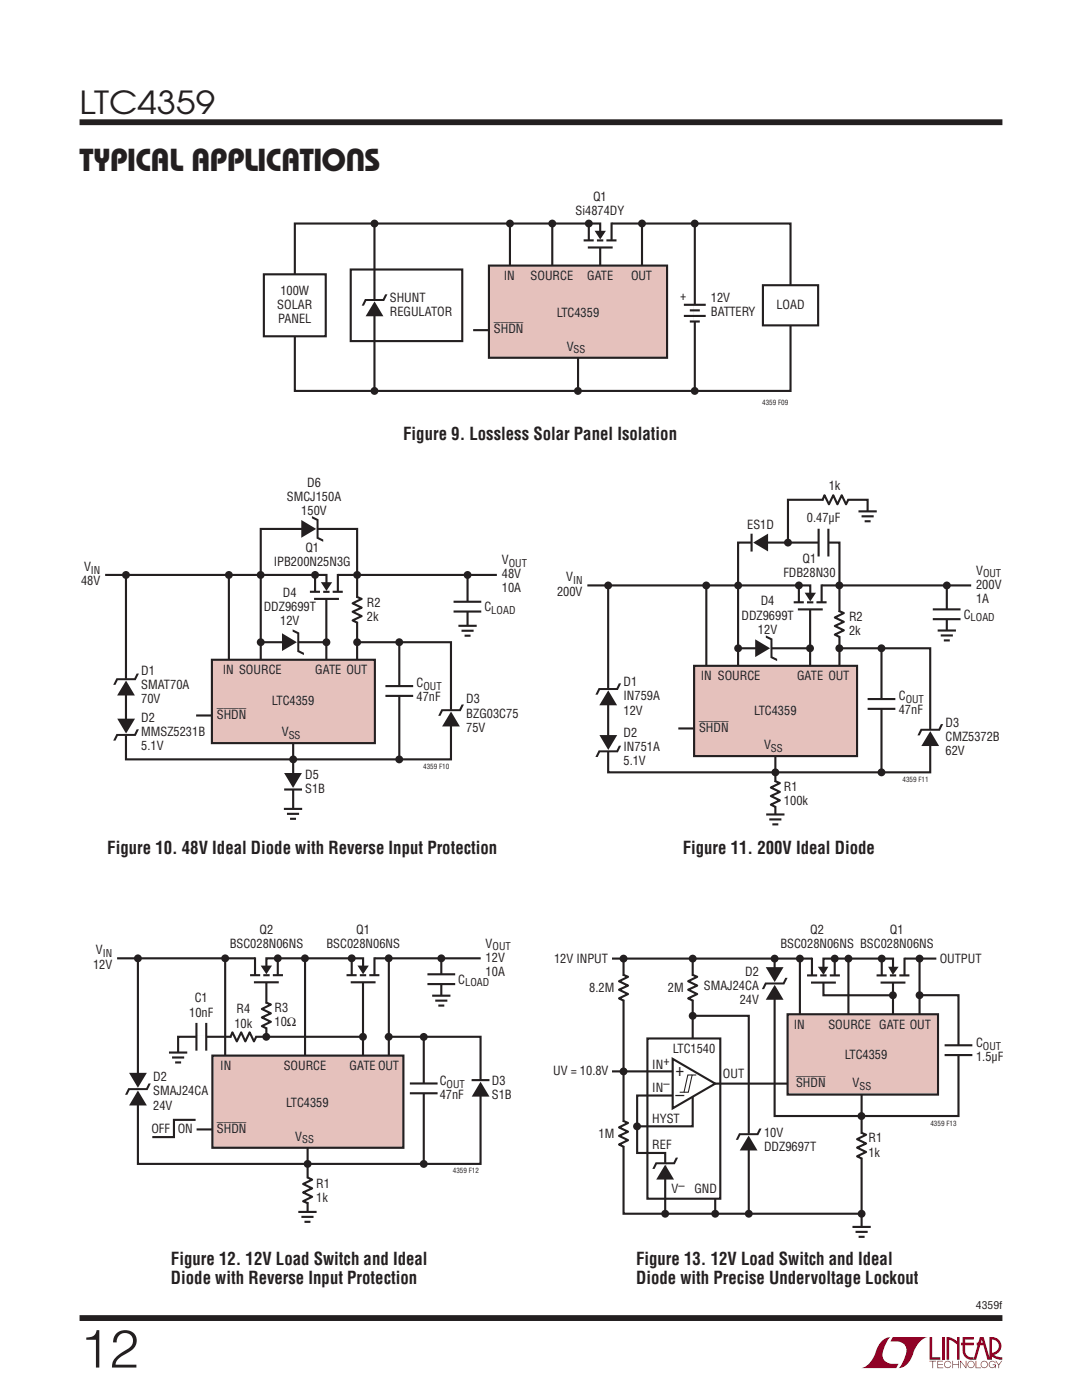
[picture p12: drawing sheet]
<svg xmlns="http://www.w3.org/2000/svg" width="216mm" height="279mm" viewBox="0 0 216 279" stroke-linecap="round" stroke-linejoin="round" font-family="sans-serif">
<g fill="#900126">
<path d="M185.5 266.8h.5v4.1h1.6v.5h-2.1z"/>
<path d="M176.2 267.4l1-.5h.5h-.1a6.2 6.2 0 0 0-1.4 4 2.58 2.58 0 0 0 3.1 1.3l-.5 .8h-6.9a4.9 4.9 0 0 0 3-3.8l.4-.7z"/>
<path d="M178.1 266.9h7a4.9 4.9 0 0 0-3.1 3.7 3.2 3.2 0 0 1-2.7 2.4h.1a6.2 6.2 0 0 0 1.4-4.1 2.58 2.58 0 0 0-3.1-1.2z"/>
<path d="M188 266.8h.5v4.6h-.5z"/>
<path d="M188.9 266.8l1 .2 1.1 .7v-.9h.5v4.6h-.5v-3.1l-1.6-.9v4h-.5z"/>
<path d="M185.5 271.6h1.3v.1h-.6v1.3h-.1v-1.3h-.6z"/>
<path d="M187 271.6h1.2v.1h-1v.5h.9v.2h-.9v.5h1v.1h-1.2z"/>
<path d="M190 271.6h.2v.6h1v-.6h.1v1.4h-.1v-.6h-1v.6h-.2z"/>
<path d="M191.6 271.6h.1l1 1.2v-1.2h.1v1.4l-1.1-1.2v1.2h-.1z"/>
<path d="M194.7 271.6h.1v1.3h.9v.1h-1z"/>
<path d="M198.6 271.6h.2l.5 .7 .5-.7h.2l-.6 .8v.6h-.2v-.6z"/>
<path d="M192.1 266.8h2.2v.5h-1.7v.7h1.7v.5h-1.7v1.1a1.32 1.32 0 0 0 1.7 1.3v.5l1.2-4.6h.8l1.1 4.1v-4.1a1.84 1.84 0 0 1 2.4 1.4 1.84 1.84 0 0 1-1.5 2.2l.8 .4 .9 .1v.5l-1.2-.2-1-.6v-.6a1.34 1.34 0 0 0 1.5-1.2 1.34 1.34 0 0 0-1.4-1.5v4.1h-.9l-.8-2.9h-1.3v-.5h1.2l-.2-.7-1.1 4.1a2.06 2.06 0 0 1-2.7-1.3v-1.6h-.4v-.5h.4z"/>
<path d="M193.2 271.8a.72 .72 0 0 1 1.2 .1 .72 .72 0 0 1-.4 1.1 .72 .72 0 0 1-1-.7h.2a.59 .59 0 0 0 .8 .5 .59 .59 0 0 0 .2-.9 .59 .59 0 0 0-1 .2v.2h-.2z"/>
<path d="M195.9 271.8a.72 .72 0 0 1 1.1 .1 .72 .72 0 0 1-.4 1.1 .72 .72 0 0 1-.9-.7h.1a.59 .59 0 0 0 .8 .5 .59 .59 0 0 0 .2-.9 .59 .59 0 0 0-.9 .2l-.1 .2h-.1z"/>
<path d="M197.5 271.8a.72 .72 0 0 1 1.2 .2h-.2a.59 .59 0 0 0-.9-.1 .59 .59 0 0 0 .1 .9 .59 .59 0 0 0 .9-.4h-.5v-.1h.6v.7h-.1v-.3a.73 .73 0 0 1-1.1 .2 .73 .73 0 0 1 0-1.1z"/>
<path d="M188.6 271.8a.71 .71 0 0 1 1.2 .3h-.1a.59 .59 0 0 0-.9-.3 .59 .59 0 0 0-.1 1 .59 .59 0 0 0 1-.3h.1a.73 .73 0 0 1-1.1 .4 .73 .73 0 0 1-.1-1.1z"/>
</g>
<path d="M15.9 24.4h184.1M15.9 263h184.1" fill="none" stroke="#231f20" stroke-width="1.2" stroke-linecap="butt"/>
<path d="M138.6 44.6v33.4M115.3 71.4v6.6" fill="none" stroke="#231f20" stroke-width=".42"/>
<path d="M97.6 53h35.5v18.4h-35.5z" fill="#e5c1bc"/>
<path d="M58.8 44.6h98.9v33.4h-98.9zM97.6 53h35.5v18.4h-35.5zM101.8 44.6v8.4M119.8 49.4v3.6M128.1 44.6v8.4M136.5 60.8h4.3M136.5 63.1h4.3M137.6 61.9h2M137.6 64.2h2" fill="none" stroke="#231f20" stroke-width=".42"/>
<path d="M138.6 60.9v3.2" fill="none" stroke="#fff" stroke-width=".62" stroke-linecap="butt"/>
<g fill="#231f20">
<circle cx="101.8" cy="44.6" r=".79"/>
<circle cx="74.7" cy="44.6" r=".79"/>
<circle cx="74.7" cy="78" r=".79"/>
</g>
<path d="M110.2 44.6v8.4" fill="none" stroke="#231f20" stroke-width=".42"/>
<g fill="#231f20">
<circle cx="110.2" cy="44.6" r=".79"/>
<circle cx="138.6" cy="44.6" r=".79"/>
<circle cx="138.6" cy="78" r=".79"/>
<circle cx="115.3" cy="78" r=".79"/>
<circle cx="128.1" cy="44.6" r=".79"/>
</g>
<path d="M117.5 44.6h4.5" fill="none" stroke="#fff" stroke-width="1.1" stroke-linecap="butt"/>
<path d="M117.3 49.4h5M117.5 44.4v3.6M117.5 44.6h2.3v2.3M119.1 48h1.3M121 48h2M122 44.4v3.6" fill="none" stroke="#231f20" stroke-width=".42"/>
<circle cx="117.5" cy="44.6" r=".79" fill="#231f20"/>
<path d="M116.5 48h2" fill="none" stroke="#231f20" stroke-width=".42"/>
<path d="M119.1 46.3h1.4l-.7 1z" fill="#231f20"/>
<path d="M119.1 46.3h1.4l-.7 1z" fill="none" stroke="#231f20" stroke-width=".49"/>
<path d="M94.4 65.9h3.2" fill="none" stroke="#231f20" stroke-width=".42"/>
<path d="M152.2 56.9h11v8h-11z" fill="#fff"/>
<path d="M152.2 56.9h11v8h-11z" fill="none" stroke="#231f20" stroke-width=".42"/>
<path d="M70 53.8h22.2v14.3h-22.2z" fill="#fff"/>
<path d="M70 53.8h22.2v14.3h-22.2z" fill="none" stroke="#231f20" stroke-width=".42"/>
<path d="M52.7 54.7h12.3v12.4h-12.3z" fill="#fff"/>
<path d="M52.7 54.7h12.3v12.4h-12.3zM74.7 44.6v33.4" fill="none" stroke="#231f20" stroke-width=".42"/>
<path d="M74.7 59.8v2.2" fill="none" stroke="#fff" stroke-width=".71" stroke-linecap="butt"/>
<g fill="#231f20">
<path d="M74.7 60.1l1.8 3h-3.5z"/>
<path d="M72.8 59.7h3.6l.5-1h.4l-.6 1.4h-3.6l-.5 .9h-.4z"/>
</g>
<path d="M21 114.7h78.1M93.3 114.7v11.3M79.7 128.2v23.3M58.5 148.3v13" fill="none" stroke="#231f20" stroke-width=".42"/>
<path d="M42.3 131.7h32.5v16.6h-32.5z" fill="#e5c1bc"/>
<path d="M45.7 114.7v17M65.1 119.5v12.2M42.3 131.7h32.5v16.6h-32.5z" fill="none" stroke="#231f20" stroke-width=".42"/>
<g fill="#231f20">
<circle cx="45.7" cy="114.7" r=".79"/>
<circle cx="25.1" cy="114.7" r=".79"/>
</g>
<path d="M52 131.7v-26.1h19.3v26.1" fill="none" stroke="#231f20" stroke-width=".42"/>
<g fill="#231f20">
<circle cx="52" cy="114.7" r=".79"/>
<circle cx="52" cy="128.2" r=".79"/>
<circle cx="65.1" cy="128.2" r=".79"/>
<circle cx="93.3" cy="114.7" r=".79"/>
<circle cx="71.3" cy="128.2" r=".79"/>
<circle cx="79.7" cy="128.2" r=".79"/>
<circle cx="79.7" cy="151.6" r=".79"/>
<circle cx="58.5" cy="151.6" r=".79"/>
<circle cx="71.3" cy="114.7" r=".79"/>
</g>
<path d="M62.9 114.7h4.5" fill="none" stroke="#fff" stroke-width="1.1" stroke-linecap="butt"/>
<path d="M62.7 119.5h4.9M62.9 114.5v3.6M62.9 114.7h2.2v2.4M64.5 118.1h1.3M66.4 118.1h2M67.4 114.5v3.6" fill="none" stroke="#231f20" stroke-width=".42"/>
<circle cx="62.9" cy="114.7" r=".79" fill="#231f20"/>
<path d="M61.8 118.1h2.1" fill="none" stroke="#231f20" stroke-width=".42"/>
<path d="M64.5 116.4h1.3l-.7 1.1z" fill="#231f20"/>
<path d="M64.5 116.4h1.3l-.7 1.1z" fill="none" stroke="#231f20" stroke-width=".49"/>
<path d="M25.1 114.7v36.8h64.9v-23.3h-18.7M52 128.2h12.9M39.1 142.8h3.2" fill="none" stroke="#231f20" stroke-width=".42"/>
<path d="M25.2 135.5v2.2" fill="none" stroke="#fff" stroke-width=".71" stroke-linecap="butt"/>
<g fill="#231f20">
<path d="M25.2 135.8l1.7 3h-3.5z"/>
<path d="M23.2 135.4h3.6l.5-1h.4l-.6 1.3-3.6 .1-.5 .9h-.4z"/>
</g>
<path d="M25.2 144.5v2.2" fill="none" stroke="#fff" stroke-width=".71" stroke-linecap="butt"/>
<g fill="#231f20">
<path d="M23.4 143.4h3.5l-1.7 3z"/>
<path d="M23.2 146.5h3.6l.5-1h.4l-.6 1.4h-3.6l-.5 .9h-.4z"/>
</g>
<path d="M90 141.7v2.2" fill="none" stroke="#fff" stroke-width=".71" stroke-linecap="butt"/>
<g fill="#231f20">
<path d="M90 142l1.8 3h-3.6z"/>
<path d="M88.1 141.5h3.6l.4-.9h.5l-.7 1.3h-3.6l-.4 1h-.5z"/>
</g>
<path d="M71.3 119.3v4.8M58.5 155.1v2.4" fill="none" stroke="#fff" stroke-width=".71" stroke-linecap="butt"/>
<path d="M71.1 119.1l1.1 .4-1.8 .9 1.8 .9-1.8 .8 1.8 .9-1.8 .8 .9 .5M56.6 161.4h3.7M57.3 162.4h2.4M57.9 163.4h1.2" fill="none" stroke="#231f20" stroke-width=".42"/>
<path d="M58.5 161.4v2.3" fill="none" stroke="#fff" stroke-width=".97" stroke-linecap="butt"/>
<path d="M56.7 154.3h3.5l-1.7 2.9z" fill="#231f20"/>
<path d="M76.9 136.9h5.5M76.9 138.9h5.5M90.5 120.1h5.5M90.5 122h5.5M91.5 124.9h3.6M92.1 125.9h2.4M92.7 126.9h1.2M60.3 157.6h-3.6" fill="none" stroke="#231f20" stroke-width=".42"/>
<path d="M93.3 124.9v2.2" fill="none" stroke="#fff" stroke-width=".97" stroke-linecap="butt"/>
<path d="M57.4 128.2h2.2M79.7 137v1.9M93.3 120.1v1.9" fill="none" stroke="#fff" stroke-width=".71" stroke-linecap="butt"/>
<g fill="#231f20">
<path d="M56.3 126.4l2.9 1.8-2.9 1.7z"/>
<path d="M58.4 125.6l1.3 .6v3.6l.9 .5v.4l-1.3-.6v-3.6l-.9-.5z"/>
</g>
<path d="M61.2 105.6h2.2" fill="none" stroke="#fff" stroke-width=".71" stroke-linecap="butt"/>
<g fill="#231f20">
<path d="M60.1 103.8l3 1.8-3 1.7z"/>
<path d="M62.2 103l1.4 .6v3.6l.9 .5v.4l-1.3-.6v-3.6l-1-.5z"/>
</g>
<path d="M117.2 116.8h76.6M188.9 116.8v10.1M175.9 129.4v24.7M154.7 150.9v11.6" fill="none" stroke="#231f20" stroke-width=".42"/>
<path d="M138.5 132.9h32.5v18h-32.5z" fill="#e5c1bc"/>
<path d="M140.9 116.8v16.1M138.5 132.9h32.5v18h-32.5zM161.7 121.6v11.3" fill="none" stroke="#231f20" stroke-width=".42"/>
<g fill="#231f20">
<circle cx="140.9" cy="116.8" r=".79"/>
<circle cx="157.2" cy="108.3" r=".79"/>
<circle cx="121.4" cy="116.8" r=".79"/>
</g>
<path d="M147.3 132.9v-24.6h20.2v24.6" fill="none" stroke="#231f20" stroke-width=".42"/>
<g fill="#231f20">
<circle cx="147.3" cy="116.8" r=".79"/>
<circle cx="147.3" cy="129.4" r=".79"/>
<circle cx="161.6" cy="129.4" r=".79"/>
<circle cx="188.9" cy="116.8" r=".79"/>
<circle cx="167.5" cy="129.4" r=".79"/>
<circle cx="175.9" cy="129.4" r=".79"/>
<circle cx="175.9" cy="154.1" r=".79"/>
<circle cx="154.7" cy="154.1" r=".79"/>
<circle cx="167.5" cy="116.8" r=".79"/>
</g>
<path d="M159.4 116.8h4.6" fill="none" stroke="#fff" stroke-width="1.1" stroke-linecap="butt"/>
<path d="M159.4 116.6v3.6M159.4 116.8h2.3v2.4M163.9 116.6v3.6M159.2 121.6h5M161 120.2h1.3M162.9 120.2h2" fill="none" stroke="#231f20" stroke-width=".42"/>
<circle cx="159.4" cy="116.8" r=".79" fill="#231f20"/>
<path d="M158.4 120.2h2" fill="none" stroke="#231f20" stroke-width=".42"/>
<path d="M161 118.5h1.4l-.7 1.1z" fill="#231f20"/>
<path d="M161 118.5h1.4l-.7 1.1z" fill="none" stroke="#231f20" stroke-width=".49"/>
<path d="M121.4 116.8v37.3h64.2v-24.7h-18.1M148 129.4h13M135.4 145.4h3.1" fill="none" stroke="#231f20" stroke-width=".42"/>
<path d="M121.4 137.4v2.2" fill="none" stroke="#fff" stroke-width=".71" stroke-linecap="butt"/>
<g fill="#231f20">
<path d="M121.4 137.8l1.7 3h-3.5z"/>
<path d="M119.4 137.3h3.6l.5-.9h.4l-.6 1.3h-3.6l-.4 .9h-.5z"/>
</g>
<path d="M121.4 147.8v2.2" fill="none" stroke="#fff" stroke-width=".71" stroke-linecap="butt"/>
<g fill="#231f20">
<path d="M119.6 146.7h3.6l-1.8 3z"/>
<path d="M119.5 149.8l3.5-.1 .5-.9h.4l-.6 1.3h-3.6l-.4 1h-.5z"/>
</g>
<path d="M185.6 145.6v2.2" fill="none" stroke="#fff" stroke-width=".71" stroke-linecap="butt"/>
<g fill="#231f20">
<path d="M185.6 145.9l1.8 3h-3.6z"/>
<path d="M183.7 145.4h3.6l.4-.9h.5l-.7 1.3h-3.5l-.5 1h-.4z"/>
</g>
<path d="M151.8 129.4h2.2M167.5 122.1v4.8M175.9 139.5v2M188.9 121.6v2M154.7 156.1v4.8" fill="none" stroke="#fff" stroke-width=".71" stroke-linecap="butt"/>
<g fill="none" stroke="#231f20" stroke-width=".42">
<path d="M171.3 102.1h3.6M171.9 103h2.4M172.5 104h1.2M167.4 121.9l1 .5-1.8 .8 1.8 .9-1.8 .8 1.8 .9-1.8 .9 1 .4M173.1 139.5h5.6M186.1 121.6h5.6M186.1 123.6h5.6M187.1 125.8h3.6M187.7 126.8h2.4M188.3 127.8h1.2M154.6 155.9l1 .4-1.8 .9 1.8 .8-1.8 .9 1.8 .8-1.8 .9 1 .5M173.1 141.5h5.6"/>
<path d="M152.9 162.5h3.6M153.5 163.5h2.4M154.1 164.5h1.2"/>
</g>
<path d="M173.1 102.1v2.2M188.9 125.8v2.3M154.7 162.6v2.2" fill="none" stroke="#fff" stroke-width=".97" stroke-linecap="butt"/>
<g fill="#231f20">
<path d="M150.7 127.6l3 1.8-3 1.7z"/>
<path d="M152.8 126.8l1.3 .7v3.5l1 .5v.4l-1.4-.6v-3.6l-.9-.4z"/>
</g>
<path d="M150 108.3h2.4" fill="none" stroke="#fff" stroke-width=".71" stroke-linecap="butt"/>
<path d="M150.3 108.3l3-1.8v3.6z" fill="#231f20"/>
<path d="M169.3 99.7l-.5 .9-.8-1.8-.9 1.8-.8-1.8-.9 1.8-.9-1.8-.4 1.1M150 106.5v3.6M163.3 105.5v5.6M165.3 105.5v5.6M173.1 102.1v-2.4h-15.9v8.6M23.4 191.3h72.5M53.2 196v10.9M88.1 191.2v8.6M72.4 206.9h-36.9v3.2M84.6 206.9v25.4M61.4 229.1v12.6" fill="none" stroke="#231f20" stroke-width=".42"/>
<path d="M164.3 99.7h4.8M163.4 108.3h1.9" fill="none" stroke="#fff" stroke-width=".71" stroke-linecap="butt"/>
<path d="M42.4 210.7h38.1v18.4h-38.1z" fill="#e5c1bc"/>
<path d="M44.9 191.3v19.4M72.4 196v14.7M77.6 191.3v19.4M42.4 210.7h38.1v18.4h-38.1z" fill="none" stroke="#231f20" stroke-width=".42"/>
<g fill="#231f20">
<circle cx="44.9" cy="191.3" r=".79"/>
<circle cx="27.5" cy="191.3" r=".79"/>
</g>
<path d="M60.9 191.3v19.4" fill="none" stroke="#231f20" stroke-width=".42"/>
<g fill="#231f20">
<circle cx="60.8" cy="191.3" r=".79"/>
<circle cx="88.1" cy="191.3" r=".79"/>
<circle cx="77.6" cy="206.9" r=".79"/>
<circle cx="84.6" cy="206.9" r=".79"/>
<circle cx="84.6" cy="232.3" r=".79"/>
<circle cx="61.4" cy="232.3" r=".79"/>
<circle cx="77.6" cy="191.3" r=".79"/>
</g>
<path d="M70.2 191.3h4.5" fill="none" stroke="#fff" stroke-width="1.1" stroke-linecap="butt"/>
<path d="M70 196h4.9M70.2 191.1v3.5M70.2 191.3h2.3v2.3M71.8 194.6h1.3M73.7 194.6h2M74.7 191.1v3.5" fill="none" stroke="#231f20" stroke-width=".42"/>
<circle cx="70.2" cy="191.3" r=".79" fill="#231f20"/>
<path d="M69.1 194.6h2.1" fill="none" stroke="#231f20" stroke-width=".42"/>
<path d="M71.8 192.9l1.3 .1-.6 1z" fill="#231f20"/>
<path d="M71.8 192.9l1.3 .1-.6 1z" fill="none" stroke="#231f20" stroke-width=".49"/>
<g fill="none" stroke="#231f20" stroke-width=".42">
<path d="M27.5 191.3v41h68.4v-25.4h-19.1M49.9 194.6h2M50.7 196h4.9M50.9 191.1v3.5M52.5 194.6h1.3M55.4 191.3h-2.2v2.3M55.4 191.1v3.5M85.3 194.4h5.5M85.3 196.4h5.5M86.2 198.7h3.7M86.8 199.7h2.5M33.7 210.1h3.7"/>
<path d="M34.3 211h2.5M34.9 212h1.2M39.2 204.1v5.6M41.2 204.1v5.6M51.2 206.9l-.5 .9-.9-1.8-.9 1.8-.8-1.8-.8 1.8-.9-1.8-.5 1.1M53 200.1l1.1 .4-1.9 .9 1.9 .8-1.9 .9 1.9 .8-1.9 .9 1 .5M81.8 216.2h5.5M81.8 218.2h5.5M87.5 200.7h1.2M39.2 225.4h3.2M61.3 235l1 .4-1.8 .9 1.8 .9-1.8 .8 1.8 .8-1.8 .9 1 .5M59.5 241.9h3.7"/>
<path d="M60.1 242.9h2.5M60.8 243.8h1.1"/>
</g>
<path d="M88.1 194.5v1.9M39.2 206.9h1.9M46.2 206.9h4.8M53.2 200.3v4.8M84.6 216.3v1.9M61.4 235.1v4.9" fill="none" stroke="#fff" stroke-width=".71" stroke-linecap="butt"/>
<path d="M88.1 198.7v2.2M35.5 210.1v2.2M61.4 241.9v2.2" fill="none" stroke="#fff" stroke-width=".97" stroke-linecap="butt"/>
<path d="M50.9 191.3h4.5" fill="none" stroke="#fff" stroke-width="1.1" stroke-linecap="butt"/>
<circle cx="55.4" cy="191.3" r=".79" fill="#231f20"/>
<path d="M54.4 194.6h2.1" fill="none" stroke="#231f20" stroke-width=".42"/>
<path d="M52.5 193l1.3-.1-.6 1.1z" fill="#231f20"/>
<path d="M52.5 193l1.3-.1-.6 1.1z" fill="none" stroke="#231f20" stroke-width=".49"/>
<g fill="#231f20">
<circle cx="72.4" cy="206.9" r=".79"/>
<circle cx="53.1" cy="206.9" r=".79"/>
</g>
<path d="M39 223.5h-4.3v3.4h-4.3" fill="none" stroke="#231f20" stroke-width=".42"/>
<path d="M95.9 215.6v2.4" fill="none" stroke="#fff" stroke-width=".71" stroke-linecap="butt"/>
<path d="M95.9 215.9l1.8 3h-3.6z" fill="#231f20"/>
<path d="M97.7 215.6h-3.6" fill="none" stroke="#231f20" stroke-width=".42"/>
<path d="M27.5 216.2v2.2" fill="none" stroke="#fff" stroke-width=".71" stroke-linecap="butt"/>
<g fill="#231f20">
<path d="M25.8 214.1h3.5l-1.8 3z"/>
<path d="M25.6 217.2h3.6l.4-1h.5l-.7 1.4h-3.5l-.5 .9h-.4z"/>
<path d="M27.5 217.6l1.8 3h-3.5z"/>
</g>
<path d="M169.3 191.3v11.7M171.9 203v41.9" fill="none" stroke="#231f20" stroke-width=".42"/>
<path d="M157.2 202.4h30v16.1h-30z" fill="#e5c1bc"/>
<path d="M157.2 202.4h30v16.1h-30z" fill="none" stroke="#231f20" stroke-width=".42"/>
<path d="M129.2 207.3h14.5v31.9h-14.5z" fill="#fff"/>
<path d="M122.1 191.3h64.7M159.6 191.3v11.1M178.2 196.1v6.3M129.2 207.3h14.5v31.9h-14.5z" fill="none" stroke="#231f20" stroke-width=".42"/>
<circle cx="159.6" cy="191.3" r=".79" fill="#231f20"/>
<path d="M138.2 191.3v16" fill="none" stroke="#231f20" stroke-width=".42"/>
<g fill="#231f20">
<circle cx="138.2" cy="191.3" r=".79"/>
<circle cx="154.6" cy="191.3" r=".79"/>
<circle cx="138.2" cy="202.7" r=".79"/>
</g>
<path d="M124.4 191.3v50.9h47.5" fill="none" stroke="#231f20" stroke-width=".42"/>
<g fill="#231f20">
<circle cx="124.4" cy="191.3" r=".79"/>
<circle cx="124.4" cy="213.8" r=".79"/>
</g>
<path d="M183.5 191.3v11.1" fill="none" stroke="#231f20" stroke-width=".42"/>
<g fill="#231f20">
<circle cx="183.5" cy="191.3" r=".79"/>
<circle cx="183.5" cy="198.6" r=".79"/>
<circle cx="169.3" cy="191.3" r=".79"/>
<circle cx="178.2" cy="198.6" r=".79"/>
</g>
<path d="M124.3 194.5l1 .4-1.8 .9 1.8 .9-1.8 .8 1.8 .9-1.8 .8 1 .5M138.1 194.5l1 .4-1.8 .9 1.8 .9-1.8 .8 1.8 .9-1.8 .8 1 .5M164.3 196.1v2.5h13.8M175.7 196.1h5M175.9 191.3h2.3v2.3M175.9 191.1v3.6M177.6 194.7h1.2M179.4 194.7h2.1M180.5 191.1v3.6M124.3 223.7l1 .4-1.8 .9 1.8 .9-1.8 .8 1.8 .8-1.8 .9 1 .5M171.8 226l1 .5-1.8 .8 1.8 .9-1.8 .8 1.8 .9-1.8 .9 1 .4" fill="none" stroke="#231f20" stroke-width=".42"/>
<path d="M124.4 194.7v4.8M138.2 194.7v4.8M175.9 191.3h4.6M124.4 223.9v4.8M171.9 226.2v4.9" fill="none" stroke="#fff" stroke-width=".71" stroke-linecap="butt"/>
<circle cx="175.9" cy="191.3" r=".79" fill="#231f20"/>
<path d="M174.9 194.7h2" fill="none" stroke="#231f20" stroke-width=".42"/>
<path d="M177.6 193.2h1.2l-.6 .9z" fill="#231f20"/>
<path d="M177.6 193.2h1.2l-.6 .9z" fill="none" stroke="#231f20" stroke-width=".49"/>
<path d="M162 191.3h4.6" fill="none" stroke="#fff" stroke-width=".71" stroke-linecap="butt"/>
<path d="M161 194.7h2M161.8 196.1h5M162 191.1v3.6M163.7 194.7h1.2M166.6 191.1v3.6M166.6 191.3h-2.3v2.3" fill="none" stroke="#231f20" stroke-width=".42"/>
<circle cx="166.6" cy="191.3" r=".79" fill="#231f20"/>
<path d="M165.6 194.7h2" fill="none" stroke="#231f20" stroke-width=".42"/>
<path d="M163.7 193.2h1.2l-.6 .9z" fill="#231f20"/>
<path d="M163.7 193.2h1.2l-.6 .9z" fill="none" stroke="#231f20" stroke-width=".49"/>
<path d="M138.2 202.7h11.2v39.5M142.6 216.3h14.6" fill="none" stroke="#231f20" stroke-width=".42"/>
<g fill="#231f20">
<circle cx="149.4" cy="242.2" r=".79"/>
<circle cx="132.7" cy="242.2" r=".79"/>
<circle cx="171.9" cy="242.2" r=".79"/>
</g>
<path d="M149.4 226.3v2.2" fill="none" stroke="#fff" stroke-width=".71" stroke-linecap="butt"/>
<g fill="#231f20">
<path d="M149.4 226.6l1.8 3h-3.6z"/>
<path d="M147.5 226.2h3.5l.5-1h.5l-.7 1.3-3.6 .1-.4 .9h-.5z"/>
</g>
<path d="M122.1 213.8h13.5" fill="none" stroke="#231f20" stroke-width=".42"/>
<path d="M134.2 211.3l8.5 5-8.5 4.9z" fill="#fff"/>
<path d="M134.1 218.6h-7v11.5h5.6v12.1M134.2 211.3l8.5 5-8.5 4.9zM138.2 218.9v5.9h-11.1" fill="none" stroke="#231f20" stroke-width=".42"/>
<path d="M138.1 214.5h-.9l-.7 3.5h-.9M138.9 214.5h-.8l-.8 3.5h-.8" fill="none" stroke="#231f20" stroke-width=".21"/>
<circle cx="142.7" cy="242.2" r=".79" fill="#231f20"/>
<path d="M142.7 239.2v3" fill="none" stroke="#231f20" stroke-width=".42"/>
<circle cx="127.1" cy="224.8" r=".79" fill="#231f20"/>
<path d="M132.7 232.1v2.2" fill="none" stroke="#fff" stroke-width=".53"/>
<g fill="#231f20">
<path d="M132.7 232.4l1.8 3h-3.6z"/>
<path d="M130.8 232h3.6l.4-1h.5l-.7 1.4h-3.5l-.5 .9h-.4z"/>
</g>
<path d="M171.9 244.9v2.2" fill="none" stroke="#fff" stroke-width=".97" stroke-linecap="butt"/>
<path d="M154.6 191.3v31.4h36.7v-24.1h-7.8M170.1 244.9h3.6M170.7 245.8h2.4M171.3 246.8h1.2" fill="none" stroke="#231f20" stroke-width=".42"/>
<circle cx="171.9" cy="222.7" r=".79" fill="#231f20"/>
<path d="M154.6 195.3v2.2M191.3 208.6v2" fill="none" stroke="#fff" stroke-width=".71" stroke-linecap="butt"/>
<path d="M188.5 208.6h5.5M188.5 210.6h5.5" fill="none" stroke="#231f20" stroke-width=".42"/>
<g fill="#231f20">
<path d="M154.6 196.6l1.7 2.9h-3.5z"/>
<path d="M152.7 196.1h3.5l.5-1h.5l-.7 1.4h-3.6l-.4 .9h-.5z"/>
<path d="M152.8 193h3.5l-1.7 3z"/>
</g>
<text font-size="10.6" fill="#231f20" x="15.9" y="272.9">12</text>
<g font-size="6.3" fill="#231f20">
<text x="15.9" y="22.8">LTC4359</text>
<text x="15.9" y="34.1">Typical Applications</text>
</g>
<g font-size="3.5" fill="#231f20">
<text x="80.5" y="87.8">Figure 9. Lossless Solar Panel Isolation</text>
<text x="21.4" y="170.5">Figure 10. 48V Ideal Diode with Reverse Input Protection</text>
<text x="136.2" y="170.5">Figure 11. 200V Ideal Diode</text>
<text x="134.8" y="214.8">+</text>
<text x="134.8" y="219.7">–</text>
<text x="34.1" y="252.5">Figure 12. 12V Load Switch and Ideal</text>
<text x="34.1" y="256.3">Diode with Reverse Input Protection</text>
<text x="126.9" y="252.5">Figure 13. 12V Load Switch and Ideal</text>
<text x="126.9" y="256.3">Diode with Precise Undervoltage Lockout</text>
</g>
<g font-size="2.5" fill="#231f20">
<text x="118.3" y="40.1">Q1</text>
<text x="114.8" y="42.9">Si4874DY</text>
<text x="55.9" y="58.9">100W</text>
<text x="100.5" y="55.9">IN</text>
<text x="105.9" y="55.9">SOURCE</text>
<text x="117.2" y="55.9">GATE</text>
<text x="126" y="55.9">OUT</text>
<text x="135.8" y="59.9">+</text>
<text x="55.3" y="61.7">SOLAR</text>
<text x="55.5" y="64.5">PANEL</text>
<text x="77.8" y="60.3">SHUNT</text>
<text x="77.8" y="63.1">REGULATOR</text>
<text x="111.1" y="63.2">LTC4359</text>
<text x="141.8" y="60.3">12V</text>
<text x="141.8" y="63.1">BATTERY</text>
<text x="154.9" y="61.7">LOAD</text>
<text x="98.6" y="66.5">SHDN</text>
<text x="113.1" y="70">V</text>
<text x="57.2" y="99.9">SMCJ150A</text>
<text x="61.3" y="97.1">D6</text>
<text x="165.4" y="97.8">1k</text>
<text x="60.1" y="102.7">150V</text>
<text x="149.1" y="105.5">ES1D</text>
<text x="161" y="104.1">0.47µF</text>
<text x="16.8" y="114">V</text>
<text x="54.6" y="113">IPB200N25N3G</text>
<text x="60.9" y="110.2">Q1</text>
<text x="100.1" y="112.6">V</text>
<text x="160.2" y="112.3">Q1</text>
<text x="16.2" y="116.8">48V</text>
<text x="56.5" y="119.2">D4</text>
<text x="100.1" y="115.4">48V</text>
<text x="100.1" y="118.2">10A</text>
<text x="111.2" y="118.9">200V</text>
<text x="113" y="116">V</text>
<text x="156.3" y="115.1">FDB28N30</text>
<text x="194.8" y="114.7">V</text>
<text x="194.8" y="117.5">200V</text>
<text x="52.6" y="122">DDZ9699T</text>
<text x="55.9" y="124.8">12V</text>
<text x="73.2" y="121.1">R2</text>
<text x="73.2" y="123.9">2k</text>
<text x="96.7" y="121.9">C</text>
<text x="148" y="123.6">DDZ9699T</text>
<text x="151.8" y="120.8">D4</text>
<text x="169.4" y="123.9">R2</text>
<text x="192.3" y="123.5">C</text>
<text x="194.8" y="120.3">1A</text>
<text x="151.2" y="126.5">12V</text>
<text x="169.4" y="126.7">2k</text>
<text x="28.2" y="134.7">D1</text>
<text x="28.2" y="137.5">SMAT70A</text>
<text x="44.4" y="134.5">IN SOURCE</text>
<text x="62.9" y="134.5">GATE OUT</text>
<text x="83.1" y="137.1">C</text>
<text x="124.4" y="137">D1</text>
<text x="139.8" y="135.7">IN SOURCE</text>
<text x="159" y="135.7">GATE OUT</text>
<text x="28.2" y="140.4">70V</text>
<text x="43.3" y="143.4">SHDN</text>
<text x="54.3" y="140.6">LTC4359</text>
<text x="83.1" y="139.9">47nF</text>
<text x="93" y="140.4">D3</text>
<text x="93" y="143.2">BZG03C75</text>
<text x="124.4" y="139.8">IN759A</text>
<text x="124.4" y="142.6">12V</text>
<text x="150.5" y="142.7">LTC4359</text>
<text x="179.3" y="139.7">C</text>
<text x="179.3" y="142.5">47nF</text>
<text x="28.2" y="144">D2</text>
<text x="28.2" y="146.9">MMSZ5231B</text>
<text x="28.2" y="149.7">5.1V</text>
<text x="56.2" y="146.9">V</text>
<text x="93" y="146">75V</text>
<text x="124.4" y="147.1">D2</text>
<text x="124.4" y="149.9">IN751A</text>
<text x="139.5" y="146">SHDN</text>
<text x="152.5" y="149.5">V</text>
<text x="188.7" y="145">D3</text>
<text x="188.7" y="147.9">CMZ5372B</text>
<text x="60.9" y="155.4">D5</text>
<text x="124.4" y="152.7">5.1V</text>
<text x="188.7" y="150.7">62V</text>
<text x="60.9" y="158.2">S1B</text>
<text x="156.4" y="157.8">R1</text>
<text x="156.4" y="160.6">100k</text>
<text x="19.1" y="190.5">V</text>
<text x="45.8" y="189.2">BSC028N06NS</text>
<text x="51.8" y="186.4">Q2</text>
<text x="65.1" y="189.2">BSC028N06NS</text>
<text x="71.1" y="186.4">Q1</text>
<text x="96.9" y="189.1">V</text>
<text x="96.9" y="191.9">12V</text>
<text x="155.7" y="189.2">BSC028N06NS BSC028N06NS</text>
<text x="161.7" y="186.4">Q2</text>
<text x="177.6" y="186.4">Q1</text>
<text x="18.6" y="193.3">12V</text>
<text x="91.4" y="196.3">C</text>
<text x="96.9" y="194.8">10A</text>
<text x="110.6" y="192.1">12V INPUT</text>
<text x="117.6" y="197.9">8.2M</text>
<text x="133.3" y="197.9">2M</text>
<text x="140.5" y="197.5">SMAJ24CA</text>
<text x="148.7" y="194.7">D2</text>
<text x="187.5" y="192.1">OUTPUT</text>
<text x="37.8" y="202.9">10nF</text>
<text x="38.9" y="200.1">C1</text>
<text x="47.2" y="202.3">R4</text>
<text x="54.8" y="202">R3</text>
<text x="147.6" y="200.4">24V</text>
<text x="46.8" y="205.1">10k</text>
<text x="54.8" y="204.8">10Ω</text>
<text x="158.4" y="205.3">IN</text>
<text x="165.3" y="205.3">SOURCE GATE OUT</text>
<text x="194.8" y="209">C</text>
<text x="30.6" y="215.8">D2</text>
<text x="43.9" y="213.5">IN</text>
<text x="56.6" y="213.5">SOURCE</text>
<text x="69.8" y="213.5">GATE OUT</text>
<text x="110.4" y="214.6">UV = 10.8V</text>
<text x="130.2" y="213.3">IN</text>
<text x="132.4" y="212.6">+</text>
<text x="134.3" y="210.2">LTC1540</text>
<text x="144.2" y="215.2">OUT</text>
<text x="168.6" y="211.3">LTC4359</text>
<text x="194.8" y="211.8">1.5µF</text>
<text x="30.6" y="218.6">SMAJ24CA</text>
<text x="30.6" y="221.4">24V</text>
<text x="57.1" y="220.8">LTC4359</text>
<text x="87.7" y="216.6">C</text>
<text x="87.7" y="219.4">47nF</text>
<text x="98.1" y="216.6">D3</text>
<text x="98.1" y="219.4">S1B</text>
<text x="130.2" y="217.8">IN</text>
<text x="132.4" y="217.1">–</text>
<text x="158.8" y="217">SHDN</text>
<text x="170.1" y="217">V</text>
<text x="30.2" y="226.1">OFF</text>
<text x="35.5" y="226.1">ON</text>
<text x="43.3" y="226.1">SHDN</text>
<text x="58.9" y="227.6">V</text>
<text x="119.4" y="227.1">1M</text>
<text x="130.2" y="224">HYST</text>
<text x="152.5" y="226.9">10V</text>
<text x="173.3" y="228">R1</text>
<text x="130.2" y="229.4">REF</text>
<text x="152.5" y="229.7">DDZ9697T</text>
<text x="173.3" y="230.8">1k</text>
<text x="63.1" y="237.1">R1</text>
<text x="63.1" y="240">1k</text>
<text x="134" y="238.2">V</text>
<text x="135.4" y="237.5">–</text>
<text x="138.6" y="238.2">GND</text>
</g>
<g font-size="2.1" fill="#231f20">
<text x="114.5" y="70.5">SS</text>
<text x="101.5" y="113.1">OUT</text>
<text x="18.1" y="114.5">IN</text>
<text x="114.4" y="116.6">IN</text>
<text x="196.1" y="115.2">OUT</text>
<text x="98" y="122.5">LOAD</text>
<text x="193.7" y="124">LOAD</text>
<text x="84.5" y="137.6">OUT</text>
<text x="180.7" y="140.2">OUT</text>
<text x="57.6" y="147.4">SS</text>
<text x="153.8" y="150">SS</text>
<text x="20.5" y="191">IN</text>
<text x="98.3" y="189.6">OUT</text>
<text x="92.8" y="196.8">LOAD</text>
<text x="196.1" y="209.5">OUT</text>
<text x="89.1" y="217.1">OUT</text>
<text x="171.5" y="217.5">SS</text>
<text x="60.3" y="228.2">SS</text>
<text x="194.7" y="261.2">4359f</text>
</g>
<g font-size="1.4" fill="#231f20">
<text x="152.1" y="80.7">4359 F09</text>
<text x="84.4" y="153.4">4359 F10</text>
<text x="180.1" y="156">4359 F11</text>
<text x="185.7" y="224.8">4359 F13</text>
<text x="90.4" y="234.1">4359 F12</text>
</g>
</svg>
